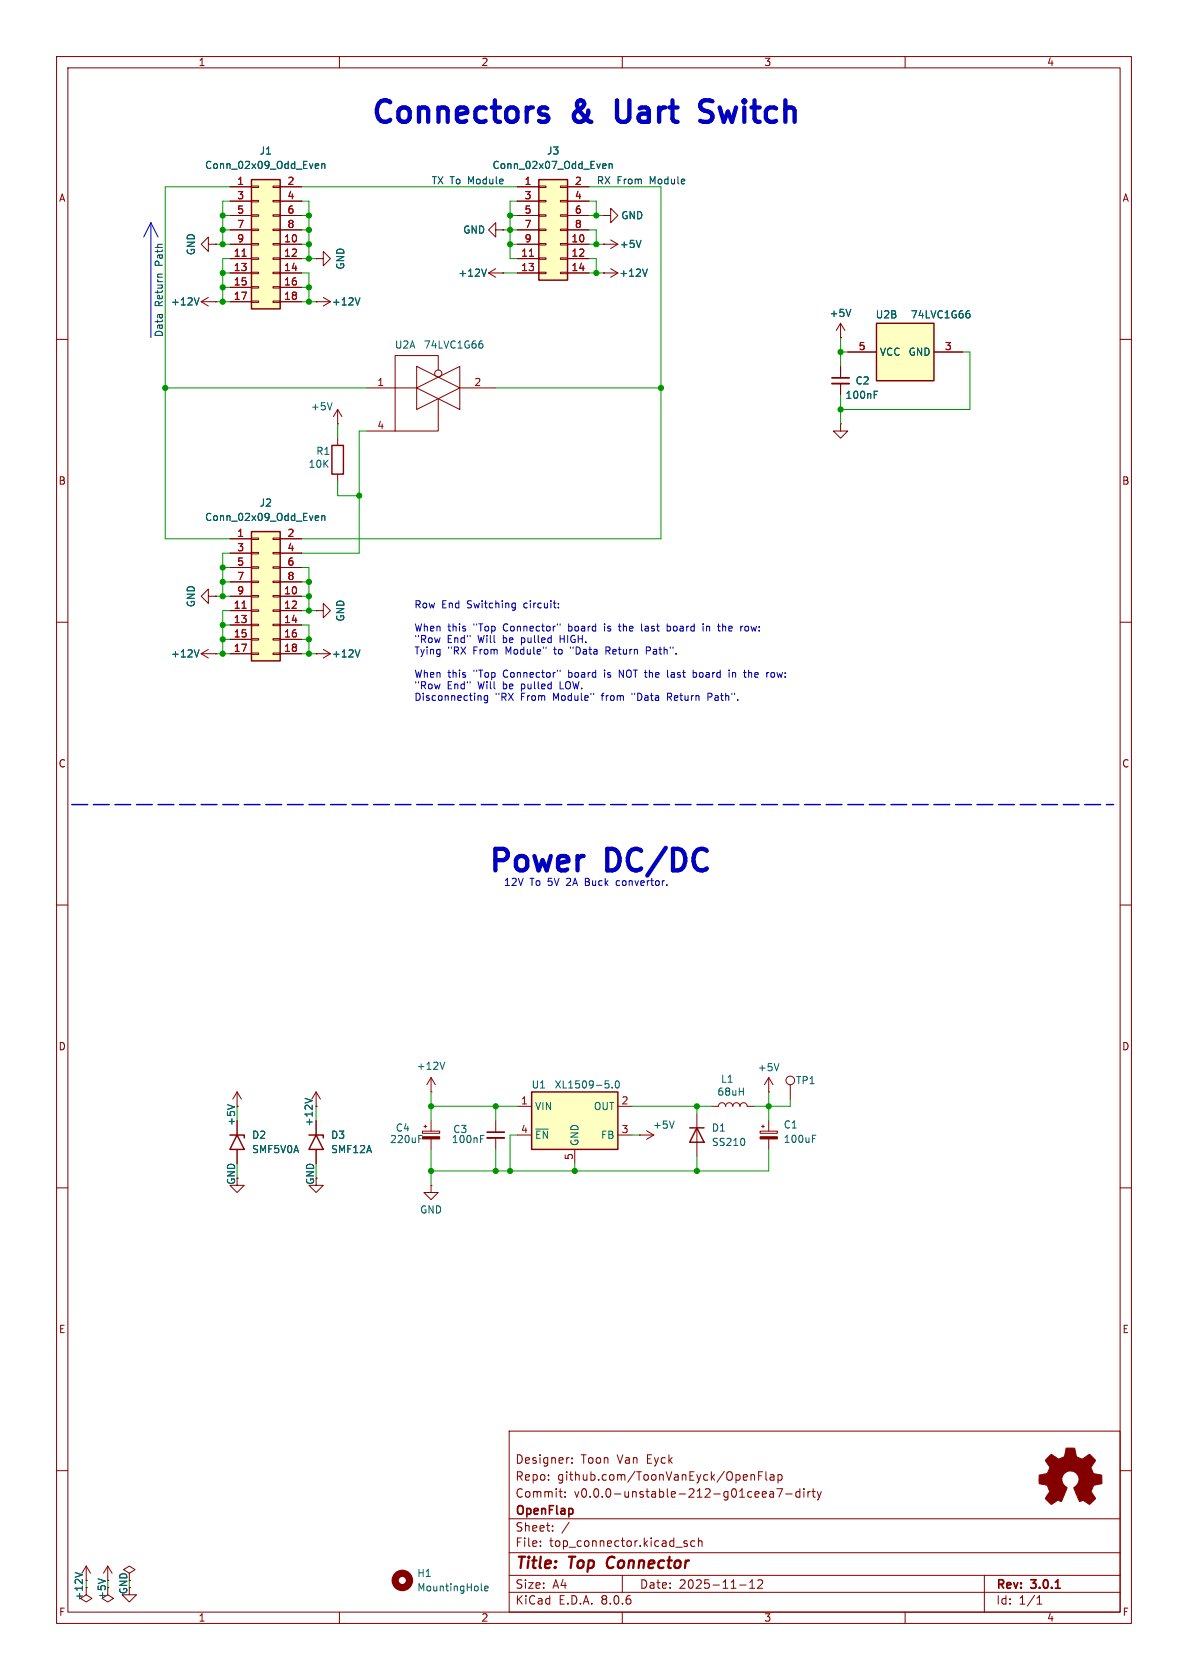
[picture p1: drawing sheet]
<svg xmlns="http://www.w3.org/2000/svg" width="210mm" height="297mm" viewBox="0 0 210 297" stroke-linecap="round" stroke-linejoin="round" font-family="sans-serif">
<g fill="none" stroke="#840000" stroke-width=".18">
<path d="M10 10h190v277h-190zM12 12h186v273h-186zM60 10v2M110 10v2M160 10v2M10 60h2M198 60h2M10 110h2M35.6 115.6l1.2 .7M35.6 115.6h2.5M36.8 105.4v-1.3l-1.2 1.3 1.2 1.3v-1.3h1.3M36.8 114.8l-1.2 .8"/>
<path d="M38.1 115.6h.1M38.1 105.4h.1M198 110h2M10 160h2M198 160h2M55.9 198.1v2.6M74.7 200h3v.4h-3zM74.9 199.1h.5M75.2 198.9v.5M76.2 198.1v1.9M139.7 191.8v2.5M10 210h2"/>
<path d="M55.9 208.3v1.3h1.2l-1.2 1.2-1.3-1.2h1.3M55.9 203.2v2.5M76.2 209.6v1.2h1.3l-1.3 1.3-1.3-1.3h1.3M76.2 209.6h.1M76.2 201.3v1.9M198 210h2M10 260h2M90 253h108v32h-108zM100.5 257.7h.1M101.1 258.5v.2M101.1 257.8v.1M198 260h2"/>
<path d="M15.2 276.9l-.7 1.2M15.2 276.9v2.5M15.2 276.9l.8 1.2M90 278.5h108M90 274.5h108M90 268.5h108M95.5 273.2v.2M95.5 272.5v.1M97.7 270.5v.2M97.7 269.8v.1M98.8 263.7h.6M99.3 264.7h.1"/>
<path d="M99.9 264.5v.2M99.9 263.8v.1M100.6 269.1l-1.3 1.9M110 278.5v3M121.5 272.5l-.4-.1-.2 .2 .1 .2 .5 .2v.3h-.6M122.8 272.5l-.4-.1-.3 .3v.4l.1 .2h.6M123.5 272.5l.2-.1 .3 .1 .1 .9M123.5 271.9v1.5M132.5 279.7l.5-.4v1.5M132.7 260.7v1M132.7 260.8l.3-.1 .3 .1 .1 .9M134 279.4l.5-.1 .3 .1v.3l-.9 1.1h.9"/>
<path d="M134.1 260.9h.5M134.8 260.2h-.7v1.5M135 263.7l.4 .1 .1 .2-.7 .2M135.4 260.2v1.3l.2 .2M135.4 264.6l-.4 .1M136.1 263.8h.6l.1 .9M136.2 260.8h.5l.1 .9M136.8 264l-.5 .1a.29 .29 0 0 0-.3 .3 .29 .29 0 0 0 .3 .3l.5-.1M136.8 261l-.5 .1a.29 .29 0 0 0-.2 .3 .29 .29 0 0 0 .2 .3l.5-.1M137.3 263.2h1l-.6 1.5M137.5 260.8l.5-.1 .2 .3v.4l-.1 .2h-.6M137.5 260.7v1.5"/>
<path d="M138.9 264.1h1.1M141.4 263.8l-.4-.1-.3 .3v.4l.1 .2h.6M141.4 263.2v1.5M142.1 263.2v.1M142.1 263.7v1M142.8 263.7v1M143.2 263.7l-.2 .1-.2 .2M143.5 263.7h.6M143.8 263.2v1.3l.3 .2M144.5 263.7l.3 1M144.8 264.7l-.1 .3-.2 .2M145.2 263.7l-.4 1"/>
<path d="M174 278.5v6.5M60 285v2M90 281.5h108M110 285v2M130.8 280.2h1.1M132.5 280.8h.9M160 285v2M183.3 283.6h.9M183.3 282.5l.5-.4v1.5"/>
<circle cx="139.7" cy="191" r=".76"/>
</g>
<path d="M186.6 280.8h.8" fill="none" stroke="#840000" stroke-width=".3"/>
<path d="M107.6 275.5a1.27 1.27 0 0 0 0 1.6" fill="none" stroke="#840000" stroke-width=".4"/>
<path d="M35.2 114.9l-.4 1.2M74 201.3h.4M74 200.7h.6M13.3 278l1.2 .4" fill="none" stroke="#006464" stroke-width=".18"/>
<path d="M54.6 200.7h2.5v.5M55.9 200.7l1.2 2.5h-2.5z" fill="none" stroke="#840000" stroke-width=".25"/>
<path d="M74.7 201h3v.3h-3z" fill="#840000" stroke="#840000" stroke-width=".18"/>
<path d="M94 193h15.2v10.2h-15.2z" fill="#ffffc2"/>
<path d="M94 193h15.2v10.2h-15.2z" fill="none" stroke="#840000" stroke-width=".25"/>
<path d="M91.4 195.6h2.6M109.2 195.6h2.6M91.4 200.7h2.6M101.6 203.2v2.5M109.2 200.7h2.6" fill="none" stroke="#840000" stroke-width=".18"/>
<path d="M94.7 199.6h2.2M107.6 191.7v.5M108.2 192.2v.1M108.9 191.1h.2a.68 .68 0 0 1 .4 .6 .68 .68 0 0 1-.4 .6 .84 .84 0 0 1-.2-1.2z" fill="none" stroke="#006464" stroke-width=".18"/>
<path d="M95.2 31.8h5.1v17.7h-5.1z" fill="#ffffc2"/>
<g fill="none" stroke="#840000" stroke-width=".18">
<path d="M91.4 33h3.8M91.4 35.6h3.8M91.4 38.1h3.8M95.2 38h1.3v.2h-1.3zM95.2 35.4h1.3v.3h-1.3zM95.2 32.9h1.3v.2h-1.3zM99.1 38h1.2v.2h-1.2zM99.1 35.4h1.2v.3h-1.2zM99.1 32.9h1.2v.2h-1.2zM100.3 33h3.8M100.3 35.6h3.8M100.3 38.1h3.8"/>
<path d="M55.9 45.7h1.2v-1.2l1.3 1.2-1.3 1.3v-1.3M55.9 45.7h.1M91.4 43.2h3.8M91.4 45.7h3.8M91.4 48.3h3.8M91.4 40.6h3.8M95.2 48.1h1.3v.3h-1.3zM95.2 45.6h1.3v.2h-1.3zM95.2 43.1h1.3v.2h-1.3zM95.2 40.5h1.3v.3h-1.3zM99.1 48.1h1.2v.3h-1.2zM99.1 45.6h1.2v.2h-1.2z"/>
<path d="M99.1 43.1h1.2v.2h-1.2zM99.1 40.5h1.2v.3h-1.2zM100.3 43.2h3.8M100.3 45.7h3.8M100.3 48.3h3.8M100.3 40.6h3.8M22.9 278.1l1-.6-1-.6-1.1 .6 1.1 .6v1.3M15.2 280.7v1.2l1.1 .7-1.1 .6-1-.6 1-.7M19 280.7v1.2l1.1 .7-1.1 .6-1-.6 1-.7"/>
</g>
<path d="M95.2 31.8h5.1v17.7h-5.1z" fill="none" stroke="#840000" stroke-width=".25"/>
<path d="M93.6 45.3h.7" fill="none" stroke="#a90000" stroke-width=".18"/>
<path d="M106.7 28.9l.4 .1v.2l-.6 .2M107.1 29.7l-.4 .1M107.7 29.1l.2-.2 .3 .1v.8M107.7 28.9v.9" fill="none" stroke="#006464" stroke-width=".18"/>
<path d="M44.4 31.8h5.1v22.8h-5.1z" fill="#ffffc2"/>
<g fill="none" stroke="#840000" stroke-width=".18">
<path d="M40.6 33h3.8M40.6 35.6h3.8M40.6 38.1h3.8M44.4 38h1.3v.2h-1.3zM44.4 35.4h1.3v.3h-1.3zM44.4 32.9h1.3v.2h-1.3zM48.3 38h1.2v.2h-1.2zM48.3 35.4h1.2v.3h-1.2zM48.3 32.9h1.2v.2h-1.2zM49.5 33h3.8M49.5 35.6h3.8M49.5 38.1h3.8"/>
<path d="M40.6 43.2h3.8M40.6 45.7h3.8M40.6 48.3h3.8M40.6 50.8h3.8M40.6 53.3h3.8M40.6 40.6h3.8M44.4 53.2h1.3v.3h-1.3zM44.4 50.7h1.3v.2h-1.3zM44.4 48.1h1.3v.3h-1.3zM44.4 45.6h1.3v.2h-1.3zM44.4 43.1h1.3v.2h-1.3zM44.4 40.5h1.3v.3h-1.3z"/>
<path d="M48.3 53.2h1.2v.3h-1.2zM48.3 50.7h1.2v.2h-1.2zM48.3 48.1h1.2v.3h-1.2zM48.3 45.6h1.2v.2h-1.2zM48.3 43.1h1.2v.2h-1.2zM48.3 40.5h1.2v.3h-1.2zM49.5 43.2h3.8M49.5 45.7h3.8M49.5 48.3h3.8M49.5 50.8h3.8M49.5 53.3h3.8M49.5 40.6h3.8"/>
</g>
<path d="M44.4 31.8h5.1v22.8h-5.1z" fill="none" stroke="#840000" stroke-width=".25"/>
<path d="M42.8 45.3h.7" fill="none" stroke="#a90000" stroke-width=".18"/>
<path d="M55.9 28.9l.4 .1v.2l-.6 .2M56.3 29.7l-.4 .1M56.9 29.1l.2-.2 .3 .1v.8M56.9 28.9v.9M85.1 281.1l.2 .1M85.7 280.8l.6-.1-.1-.2-.3-.1-.2 .2v.6h.5" fill="none" stroke="#006464" stroke-width=".18"/>
<circle cx="71.1" cy="279.4" r="1.27" fill="none" stroke="#840000" stroke-width="1.3"/>
<path d="M154.9 57.2h10.2v10.1h-10.2z" fill="#ffffc2"/>
<path d="M154.9 57.2h10.2v10.1h-10.2zM58.7 78.7h2v5.1h-2z" fill="none" stroke="#840000" stroke-width=".25"/>
<g fill="none" stroke="#840000" stroke-width=".18">
<path d="M36.8 43.2v-1.3l-1.2 1.3 1.2 1.3v-1.3h1.3M38.1 43.2h.1M59.7 77.5v1.2M149.9 62.2h5M165.1 62.2h5.1M59.7 83.8v1.3M55.9 115.6h.1M55.9 108h1.2v-1.3l1.3 1.3-1.3 1.2v-1.2M55.9 108h.1M55.9 115.6h2.5M57.1 114.8l1.3 .8M58.4 115.6l-1.3 .7"/>
<path d="M76.2 193h.1M76.2 190.5l-.8 1.3M76.2 190.5v2.5M76.2 190.5l.8 1.3M87.6 198.1v2.1M87.6 201.2v2M19 276.9l-.7 1.2M19 276.9v2.5M19 276.9l.8 1.2M22.9 280.7v1.2h1.2l-1.2 1.3-1.3-1.3h1.3"/>
</g>
<path d="M171 55.4h.2l.3 .3-.1 .4-.4 .1M171.1 54.9h.3M63.6 114.9l-.4 1.2M78.6 187.8l-.4 1.2M84.9 201.3h.5M84.9 200.7h.7M17.3 279.1l1.3 .4" fill="none" stroke="#006464" stroke-width=".18"/>
<path d="M86.1 201.2h3.1" fill="none" stroke="#840000" stroke-width=".33"/>
<path d="M86.1 200.2h3.1" fill="none" stroke="#840000" stroke-width=".3"/>
<path d="M185.3 257.6l.6-.5 .8 .6a.62 .62 0 0 0 1.1 0l.2-.1a1.62 1.62 0 0 0 .4-1.4l.1-.2h1.5l.1 .8a.74 .74 0 0 0 .7 1l.5 .2 1.3-.9 1 1-.4 .7a.75 .75 0 0 0-.1 1.2l.2 .5 1.5 .3v1.5l-1.4 .3-.1 .1a1.23 1.23 0 0 0-.3 1.2l.7 1-.1 .1-1 1-.8-.6a.54 .54 0 0 0-.9 .1l-1.1-2.4a2.33 2.33 0 0 0 .9-1.9 1.54 1.54 0 0 0-2.5-.7 1.54 1.54 0 0 0 .4 2.5l-1 2.5a.69 .69 0 0 0-1.1 .1l-.6 .4-1.1-1.1 .8-1.2-.3-.5a.71 .71 0 0 0-.9-.8l-.7-.1v-1.5l.4-.1a1.11 1.11 0 0 0 1.3-.7 .72 .72 0 0 0-.2-1.2l-.4-.6z" fill="#840000" stroke="#840000" stroke-width=".18"/>
<path d="M44.4 94h5.1v22.8h-5.1z" fill="#ffffc2"/>
<g fill="none" stroke="#840000" stroke-width=".18">
<path d="M40.6 33h3.8M40.6 35.6h3.8M40.6 38.1h3.8M49.5 33h3.8M49.5 35.6h3.8M49.5 38.1h3.8M91.4 33h3.8M91.4 35.6h3.8M91.4 38.1h3.8M100.3 33h3.8M100.3 35.6h3.8M100.3 38.1h3.8"/>
<path d="M106.7 38.1h1.2v-1.3l1.3 1.3-1.3 1.3v-1.3M106.7 38.1h.1M35.6 53.3l1.2 .8M35.6 53.3h2.5M36.8 52.6l-1.2 .7M38.1 53.3h.1M38.1 43.2h.1M40.6 53.3h3.8M40.6 48.3h3.8M40.6 43.2h3.8M40.6 45.7h3.8M40.6 50.8h3.8"/>
<path d="M40.6 40.6h3.8M49.5 53.3h3.8M49.5 48.3h3.8M49.5 43.2h3.8M49.5 45.7h3.8M49.5 50.8h3.8M49.5 40.6h3.8M55.9 53.3h.1M55.9 45.7h.1M55.9 53.3h2.5M57.1 52.6l1.3 .7M58.4 53.3l-1.3 .8"/>
<path d="M86.4 48.3l1.2 .7M86.4 48.3h2.5M87.6 40.6v-1.2l-1.2 1.2 1.2 1.3v-1.3h1.3M87.6 47.5l-1.2 .8M88.9 48.3h.1M88.9 40.6h.1M91.4 48.3h3.8M91.4 43.2h3.8M91.4 45.7h3.8M91.4 40.6h3.8M100.3 48.3h3.8M100.3 43.2h3.8"/>
<path d="M100.3 45.7h3.8M100.3 40.6h3.8M106.7 43.2h.1M106.7 48.3h.1M106.7 48.3h2.5M106.7 43.2h2.5M107.9 42.4l1.3 .8M107.9 47.5l1.3 .8M109.2 43.2l-1.3 .7M109.2 48.3l-1.3 .7M148.6 59.7h.1M148.6 57.2l-.8 1.2"/>
<path d="M148.6 57.2v2.5M148.6 57.2l.8 1.2M59.7 74.9h.1M59.7 72.4l-.8 1.3M59.7 72.4v2.5M59.7 72.4l.8 1.3M64.8 68.6h8.9M64.8 76.2h5M73.7 68.6l7.6-3.8v7.6zM73.7 64.8l7.6 3.8-7.6 3.8zM77.5 70.5v5.7h-7.7M77.5 65.4v-2.5h-7.7v13.3"/>
<path d="M81.3 68.6h6.3M148.6 74.9v1.3h1.3l-1.3 1.3-1.3-1.3h1.3M148.6 74.9h.1M148.6 64.8v2M148.6 67.8v2.1M149.9 62.2h5M165.1 62.2h5.1M40.6 95.3h3.8M40.6 97.8h3.8M44.4 97.7h1.3v.2h-1.3zM44.4 95.1h1.3v.3h-1.3zM48.3 97.7h1.2v.2h-1.2z"/>
<path d="M48.3 95.1h1.2v.3h-1.2zM49.5 95.3h3.8M49.5 97.8h3.8M38.1 115.6h.1M38.1 105.4h.1M40.6 105.4h3.8M40.6 108h3.8M40.6 110.5h3.8M40.6 113h3.8M40.6 115.6h3.8M40.6 100.3h3.8M40.6 102.9h3.8"/>
<path d="M44.4 115.4h1.3v.3h-1.3zM44.4 112.9h1.3v.3h-1.3zM44.4 110.4h1.3v.2h-1.3zM44.4 107.8h1.3v.3h-1.3zM44.4 105.3h1.3v.2h-1.3zM44.4 102.7h1.3v.3h-1.3zM44.4 100.2h1.3v.3h-1.3zM48.3 115.4h1.2v.3h-1.2zM48.3 112.9h1.2v.3h-1.2zM48.3 110.4h1.2v.2h-1.2zM48.3 107.8h1.2v.3h-1.2zM48.3 105.3h1.2v.2h-1.2z"/>
<path d="M48.3 102.7h1.2v.3h-1.2zM48.3 100.2h1.2v.3h-1.2zM49.5 105.4h3.8M49.5 108h3.8M49.5 110.5h3.8M49.5 113h3.8M49.5 115.6h3.8M49.5 100.3h3.8M49.5 102.9h3.8M55.9 115.6h.1M55.9 108h.1M41.9 193v2.6"/>
<path d="M41.9 198.1v2.6M41.9 193l-.8 1.3M41.9 193l.8 1.3M55.9 193l-.8 1.3M55.9 193v2.6M55.9 198.1v2.6M55.9 193l.7 1.3M114.3 199.9l1.3 .8M123.2 196.9v7.6M125.7 195.6h1.3a.64 .64 0 0 1 .6-.7 .64 .64 0 0 1 .7 .7 .64 .64 0 0 1 .6-.7 .64 .64 0 0 1 .6 .7 .64 .64 0 0 1 .7-.7 .64 .64 0 0 1 .6 .7 .64 .64 0 0 1 .6-.7 .64 .64 0 0 1 .7 .7h1.2M134.4 200h3v.4h-3zM134.6 199.1h.5"/>
<path d="M134.9 198.9v.5M135.9 193h.1M135.9 190.5l-.8 1.3M135.9 190.5v2.5M135.9 198.1v1.9M135.9 190.5l.8 1.3M41.9 208.3v1.3h1.3l-1.3 1.2-1.3-1.2h1.3M41.9 203.2v2.5M55.9 203.2v2.5M113 200.7h.1M113 200.7h2.6M115.6 200.7l-1.3 .7"/>
<path d="M135.9 201.3v1.9"/>
<circle cx="77.5" cy="66" r=".63"/>
</g>
<path d="M44.4 94h5.1v22.8h-5.1zM121.9 199.4h2.6M123.2 199.4l1.3 2.5h-2.6zM40.6 200.7h2.6v.5M41.9 200.7l1.3 2.5h-2.6z" fill="none" stroke="#840000" stroke-width=".25"/>
<path d="M42.8 45.3h.7M93.6 45.3h.7M42.8 107.5h.7" fill="none" stroke="#a90000" stroke-width=".18"/>
<g fill="none" stroke="#006464" stroke-width=".18">
<path d="M55.9 28.9l.4 .1v.2l-.6 .2M56.3 29.7l-.4 .1M56.9 28.9v.9M56.9 29.1l.2-.2 .3 .1v.8M106.7 28.9l.4 .1v.2l-.6 .2M107.1 29.7l-.4 .1M107.7 29.1l.2-.2 .3 .1v.8M107.7 28.9v.9M35.2 52.6l-.4 1.3M63.6 52.6l-.4 1.3M86 47.6l-.4 1.2M113.3 42.5l-.4 1.3"/>
<path d="M114.4 47.6l-.4 1.2M150.4 54.7l-.4 1.3M171 55.4h.2l.3 .3-.1 .4-.4 .1M171.1 54.9h.3M58.7 71.2l-.4 1.3M84.9 60.8h.4l.1 .2-.1 .4-.4 .1M85 60.3h.3M154.5 69.8h.5M154.5 69.2h.6M55.9 91.2h.4v.3l-.6 .1M56.3 92h-.4M56.9 91.3l.2-.1h.3v.8"/>
<path d="M56.9 91.2v.8M35.2 114.9l-.4 1.2M63.6 114.9l-.4 1.2M40.2 195.3l1.3 .4M53.9 194.2l1.3 .4M119.2 198.2l-.4 1.3M137.7 188l-.4 1.3M131.6 201.5v.8M143.6 201.3h.4M143.6 200.7h.6M13.3 278l1.2 .4M17.3 279.1l1.3 .4"/>
</g>
<path d="M147.1 67.8h3" fill="none" stroke="#840000" stroke-width=".33"/>
<path d="M147.1 66.8h3" fill="none" stroke="#840000" stroke-width=".3"/>
<path d="M134.4 201h3v.3h-3z" fill="#840000" stroke="#840000" stroke-width=".18"/>
<path d="M95.8 19h.6l.3 .2M125.4 17.7h-.9a.92 .92 0 0 0-.7 .9 .92 .92 0 0 0 .7 .9l.7 .2M95.8 20.3h.6l.3 .1 .2 .6-.2 .4-.3 .1h-.8M123.8 21.4l.5 .1h.9" fill="none" stroke="#0000c2" stroke-width=".76"/>
<g fill="none" stroke="#0000c2" stroke-width=".18">
<path d="M26.7 39.4v20.3M26.7 39.4l1.2 2.5M26.7 39.4l-1.3 2.5M90.7 106.6l.4 .1M91.1 106.6v1l-.1 .2-.3 .1M91.1 107.4l-.4 .1M98.5 110.3v.2M98.5 118.5v.2M98.7 107.3v.2M98.7 106.7v.1M99 112.3v1.3M99 112.9h.7"/>
<path d="M99 110.3v.2M99 118.5v.2M100.8 114.4v.2M106.9 110.3v.1M106.9 110.7v.9M106.9 118.5v.1M106.9 118.9v.8M107.1 115h.5M107.4 115l.4 .6M107.6 114.4h-.5v1.2M109.3 110.7h.5M109.5 110.3v1.1l.3 .2"/>
<path d="M109.5 119.7v-1.2l.7 1.2M113.4 110.3v1.1l.2 .2M114.9 114.4h-.6v1.2M114.9 115h-.6M117.9 110.8l.4-.1 .2 .3-.1 .5h-.5M117.9 110.3v1.3M118.1 119.7h.1M118.8 118.9h-.1M118.8 119.3l-.2 .1 .2 .3M122.5 118.9h.4l.2 .2-.1 .6h-.5M124.3 110.3v.1M124.3 110.7v.9"/>
<path d="M124.9 110.7v.9M125.3 110.7l-.4 .1M127.7 110.3v1.3M128.1 110.7l-.4 .1M129.5 119l.4-.1 .1 .2M129.5 118.9v.8M132.3 111l-.2-.3-.3 .1-.1 .2 .1 .5 .3 .1 .2-.3M132.4 118.9h.3l.2 .2M136.4 118.9h.3l.2 .2-.1 .6h-.4M84.7 123l.3 .2v.6M86.2 123h-.4l-.2 .2 .1 .6h.5M86.2 123v1l-.2 .2h-.4"/>
<path d="M99 120.5v1.3h.6M111.7 122.6v.2M118 123.2h.5M118.3 123.2l.4 .6M118.5 122.6h-.5v1.2M125.7 122.6h-.6v1.2M125.7 123.2h-.6"/>
</g>
<path d="M12.7 142.2h184.1" fill="none" stroke="#0000c2" stroke-width=".25" stroke-dasharray="2.8 1"/>
<g fill="none" stroke="#009600" stroke-width=".18">
<path d="M39.4 38.1h1.2M40.6 35.6h-1.2v7.6M40.6 33h-11.4v62.3h11.4M53.3 35.6h1.3v10.1M53.3 33h38.1M53.3 38.1h1.3M90.2 38.1h1.2M91.4 35.6h-1.2v10.1h1.2M104.1 35.6h1.3v2.5M104.1 33h12.7v62.3h-63.5M104.1 38.1h2.6M38.1 43.2h2.5"/>
<path d="M38.1 53.3h2.5M39.4 40.6h1.2M39.4 48.3h1.2M39.4 50.8h1.2M40.6 45.7h-1.2v7.6M53.3 48.3h1.3v5M53.3 40.6h1.3M53.3 43.2h1.3M53.3 45.7h2.6M53.3 50.8h1.3M53.3 53.3h2.6M88.9 40.6h2.5"/>
<path d="M88.9 48.3h2.5M90.2 43.2h1.2M104.1 40.6h1.3v2.6M104.1 48.3h2.6M104.1 45.7h1.3v2.6M104.1 43.2h2.6M148.6 59.7v5.1M29.2 68.6h35.6M59.7 74.9v2.6M64.8 76.2h-1.3v21.6h-10.2M87.6 68.6h29.2M148.6 69.9v5"/>
<path d="M148.6 62.2h1.3M170.2 62.2h1.2v10.2h-22.8M40.6 97.8h-1.2v7.6M59.7 85.1v2.5h3.8M38.1 105.4h2.5M38.1 115.6h2.5M39.4 110.5h1.2M39.4 102.9h1.2M39.4 100.3h1.2M39.4 113h1.2M40.6 108h-1.2v7.6M53.3 105.4h1.3"/>
<path d="M53.3 110.5h1.3v5.1M53.3 100.3h1.3v7.7M53.3 102.9h1.3M53.3 108h2.6M53.3 113h1.3M53.3 115.6h2.6M76.2 193v5.1M76.2 195.6h15.2M87.6 195.6v2.5M111.8 195.6h13.9M123.2 195.6v1.3M135.9 193v5.1"/>
<path d="M139.7 194.3v1.3h-6.4M76.2 203.2v6.4M87.6 203.2v3.8M91.4 200.7h-1.2v6.3M101.6 205.7v1.3M111.8 200.7h1.2M123.2 204.5v2.5M135.9 203.2v3.8h-59.7"/>
</g>
<g fill="#009600" stroke="#009600" stroke-width=".18">
<circle cx="90.2" cy="43.2" r=".46"/>
<circle cx="90.2" cy="38.1" r=".46"/>
<circle cx="90.2" cy="40.6" r=".46"/>
<circle cx="105.4" cy="38.1" r=".46"/>
<circle cx="105.4" cy="43.2" r=".46"/>
<circle cx="54.6" cy="115.6" r=".46"/>
<circle cx="39.4" cy="115.6" r=".46"/>
<circle cx="39.4" cy="113" r=".46"/>
<circle cx="54.6" cy="102.9" r=".46"/>
<circle cx="39.4" cy="50.8" r=".46"/>
<circle cx="39.4" cy="48.3" r=".46"/>
<circle cx="39.4" cy="53.3" r=".46"/>
<circle cx="29.2" cy="68.6" r=".46"/>
<circle cx="39.4" cy="43.2" r=".46"/>
<circle cx="39.4" cy="38.1" r=".46"/>
<circle cx="39.4" cy="40.6" r=".46"/>
<circle cx="123.2" cy="207" r=".46"/>
<circle cx="123.2" cy="195.6" r=".46"/>
<circle cx="101.6" cy="207" r=".46"/>
<circle cx="87.6" cy="195.6" r=".46"/>
<circle cx="135.9" cy="195.6" r=".46"/>
<circle cx="90.2" cy="207" r=".46"/>
<circle cx="54.6" cy="45.7" r=".46"/>
<circle cx="54.6" cy="53.3" r=".46"/>
<circle cx="54.6" cy="50.8" r=".46"/>
<circle cx="54.6" cy="40.6" r=".46"/>
<circle cx="54.6" cy="43.2" r=".46"/>
<circle cx="54.6" cy="38.1" r=".46"/>
<circle cx="54.6" cy="105.4" r=".46"/>
<circle cx="54.6" cy="108" r=".46"/>
<circle cx="39.4" cy="110.5" r=".46"/>
<circle cx="39.4" cy="102.9" r=".46"/>
<circle cx="39.4" cy="105.4" r=".46"/>
<circle cx="54.6" cy="113" r=".46"/>
<circle cx="63.5" cy="87.6" r=".46"/>
<circle cx="39.4" cy="100.3" r=".46"/>
<circle cx="87.6" cy="207" r=".46"/>
<circle cx="76.2" cy="195.6" r=".46"/>
<circle cx="76.2" cy="207" r=".46"/>
<circle cx="116.8" cy="68.6" r=".46"/>
<circle cx="105.4" cy="48.3" r=".46"/>
<circle cx="148.6" cy="62.2" r=".46"/>
<circle cx="148.6" cy="72.4" r=".46"/>
</g>
<g font-size="5.3" fill="#0000c2">
<text x="65.1" y="22.9">Connectors</text>
<text x="101.3" y="22.9">&amp;</text>
<text x="110.5" y="22.9">Uart</text>
<text x="126.9" y="22.9">Switch</text>
<text x="85.9" y="155.2">Power</text>
<text x="107.2" y="155.2">DC/DC</text>
</g>
<g font-size="2.8" fill="#840000">
<text x="91" y="277.9">Title:</text>
<text x="100.7" y="277.9">Top</text>
<text x="108.1" y="277.9">Connector</text>
</g>
<g font-size="2.1" fill="#840000">
<text x="91" y="262">Repo:</text>
<text x="91" y="259">Designer:</text>
<text x="98.5" y="262">github.com/ToonVanEyck/OpenFlap</text>
<text x="102.7" y="259">Toon</text>
<text x="109.2" y="259">Van</text>
<text x="114.5" y="259">Eyck</text>
<text x="91" y="268.2">OpenFlap</text>
<text x="91" y="265">Commit:</text>
<text x="101.5" y="265">v0.0.0-unstable-212-g01ceea7-dirty</text>
<text x="91" y="273.7">File:</text>
<text x="91" y="271">Sheet:</text>
<text x="97.1" y="273.7">top_connector.kicad_sch</text>
<text x="91" y="281.1">Size:</text>
<text x="97.7" y="281.1">A4</text>
<text x="113" y="281.1">Date:</text>
<text x="120" y="281.1">2025-11-12</text>
<text x="176" y="281.3">Rev:</text>
<text x="182.4" y="281.3">3.0.1</text>
<text x="91" y="283.9">KiCad</text>
<text x="98.7" y="283.9">E.D.A.</text>
<text x="106.3" y="283.9">8.0.6</text>
<text x="176" y="283.9">Id:</text>
<text x="180.1" y="283.9">1/1</text>
</g>
<g font-size="1.8" fill="#840000">
<text x="35" y="11.9">1</text>
<text x="85" y="11.9">2</text>
<text x="135" y="11.9">3</text>
<text x="185" y="11.9">4</text>
<text x="10.3" y="35.9">A</text>
<text x="198.4" y="35.9">A</text>
<text x="10.3" y="85.9">B</text>
<text x="198.3" y="85.9">B</text>
<text x="10.3" y="135.9">C</text>
<text x="198.3" y="135.9">C</text>
<text x="10.3" y="185.9">D</text>
<text x="198.3" y="185.9">D</text>
<text x="41.8" y="199.1" transform="rotate(-90 41.8 199.1)">+5V</text>
<text x="55.5" y="199.2" transform="rotate(-90 55.5 199.2)">+12V</text>
<text x="41.8" y="209.6" transform="rotate(-90 41.8 209.6)">GND</text>
<text x="55.7" y="209.6" transform="rotate(-90 55.7 209.6)">GND</text>
<text x="10.3" y="235.9">E</text>
<text x="198.3" y="235.9">E</text>
<text x="22.7" y="281.9" transform="rotate(-90 22.7 281.9)">GND</text>
<text x="10.3" y="285.9">F</text>
<text x="14.8" y="283.1" transform="rotate(-90 14.8 283.1)">+12V</text>
<text x="18.9" y="283" transform="rotate(-90 18.9 283)">+5V</text>
<text x="35" y="286.9">1</text>
<text x="85" y="286.9">2</text>
<text x="135" y="286.9">3</text>
<text x="185" y="286.9">4</text>
<text x="198.4" y="285.9">F</text>
</g>
<g font-size="1.8" fill="#006464">
<text x="45.8" y="27.5">J1</text>
<text x="96.6" y="27.5">J3</text>
<text x="36.2" y="30.1">Conn_02x09_Odd_Even</text>
<text x="87" y="30.1">Conn_02x07_Odd_Even</text>
<text x="81.8" y="41.5">GND</text>
<text x="109.7" y="39">GND</text>
<text x="34.6" y="45.2" transform="rotate(-90 34.6 45.2)">GND</text>
<text x="61.1" y="47.8" transform="rotate(-90 61.1 47.8)">GND</text>
<text x="109.5" y="44">+5V</text>
<text x="80.9" y="49.1">+12V</text>
<text x="109.4" y="49.1">+12V</text>
<text x="30.1" y="54.2">+12V</text>
<text x="58.6" y="54.2">+12V</text>
<text x="146.6" y="56.2">+5V</text>
<text x="154.7" y="56.5">U2B</text>
<text x="160.9" y="56.5">74LVC1G66</text>
<text x="69.7" y="61.8">U2A</text>
<text x="74.8" y="61.8">74LVC1G66</text>
<text x="155.4" y="63.1">VCC</text>
<text x="160.5" y="63.1">GND</text>
<text x="149.4" y="70.7">100nF</text>
<text x="151.1" y="68.2">C2</text>
<text x="54.9" y="72.7">+5V</text>
<text x="54.4" y="82.9">10K</text>
<text x="55.8" y="80.6">R1</text>
<text x="45.8" y="89.8">J2</text>
<text x="36.2" y="92.3">Conn_02x09_Odd_Even</text>
<text x="34.6" y="107.4" transform="rotate(-90 34.6 107.4)">GND</text>
<text x="61.1" y="110" transform="rotate(-90 61.1 110)">GND</text>
<text x="30.1" y="116.4">+12V</text>
<text x="58.6" y="116.4">+12V</text>
<text x="73.6" y="189.3">+12V</text>
<text x="127.3" y="191.6">L1</text>
<text x="133.9" y="189.6">+5V</text>
<text x="140.6" y="191.9">TP1</text>
<text x="93.9" y="192.6">U1</text>
<text x="94.5" y="196.4">VIN</text>
<text x="97.9" y="192.6">XL1509-5.0</text>
<text x="104.9" y="196.4">OUT</text>
<text x="126.7" y="193.9">68uH</text>
<text x="44.5" y="201.5">D2</text>
<text x="58.4" y="201.5">D3</text>
<text x="68.8" y="202.3">220uF</text>
<text x="69.9" y="200.3">C4</text>
<text x="79.8" y="202.3">100nF</text>
<text x="80" y="200.5">C3</text>
<text x="94.5" y="201.5">~{EN}</text>
<text x="102.5" y="202.7" transform="rotate(-90 102.5 202.7)">GND</text>
<text x="106.2" y="201.5">FB</text>
<text x="115.3" y="199.7">+5V</text>
<text x="125.7" y="200.3">D1</text>
<text x="125.7" y="202.8">SS210</text>
<text x="138.4" y="199.7">C1</text>
<text x="138.4" y="202.2">100uF</text>
<text x="44.5" y="204.1">SMF5V0A</text>
<text x="58.4" y="204.1">SMF12A</text>
<text x="74.2" y="214.7">GND</text>
<text x="73.7" y="279">H1</text>
<text x="73.7" y="281.5">MountingHole</text>
</g>
<g font-size="1.8" fill="#a90000">
<text x="41.8" y="32.8">1</text>
<text x="41.8" y="35.3">3</text>
<text x="50.7" y="32.8">2</text>
<text x="50.7" y="35.3">4</text>
<text x="92.6" y="32.8">1</text>
<text x="92.6" y="35.3">3</text>
<text x="101.5" y="32.8">2</text>
<text x="101.5" y="35.3">4</text>
<text x="41.8" y="37.8">5</text>
<text x="41.8" y="40.4">7</text>
<text x="50.7" y="37.8">6</text>
<text x="50.7" y="40.4">8</text>
<text x="92.6" y="37.8">5</text>
<text x="92.6" y="40.4">7</text>
<text x="101.5" y="37.8">6</text>
<text x="101.5" y="40.4">8</text>
<text x="41.2" y="45.5">11</text>
<text x="41.8" y="42.9">9</text>
<text x="50.1" y="42.9">10</text>
<text x="50.1" y="45.5">12</text>
<text x="92" y="45.5">11</text>
<text x="92.6" y="42.9">9</text>
<text x="100.9" y="42.9">10</text>
<text x="100.9" y="45.5">12</text>
<text x="41.2" y="48">13</text>
<text x="41.2" y="50.5">15</text>
<text x="41.2" y="53.1">17</text>
<text x="50.1" y="48">14</text>
<text x="50.1" y="50.5">16</text>
<text x="50.1" y="53.1">18</text>
<text x="92" y="48">13</text>
<text x="100.9" y="48">14</text>
<text x="151.7" y="62">5</text>
<text x="166.9" y="62">3</text>
<text x="66.6" y="68.3">1</text>
<text x="83.7" y="68.3">2</text>
<text x="66.6" y="75.9">4</text>
<text x="41.8" y="95">1</text>
<text x="50.7" y="95">2</text>
<text x="41.8" y="97.5">3</text>
<text x="41.8" y="100.1">5</text>
<text x="50.7" y="97.5">4</text>
<text x="50.7" y="100.1">6</text>
<text x="41.2" y="107.7">11</text>
<text x="41.8" y="102.6">7</text>
<text x="41.8" y="105.2">9</text>
<text x="50.1" y="105.2">10</text>
<text x="50.1" y="107.7">12</text>
<text x="50.7" y="102.6">8</text>
<text x="41.2" y="110.2">13</text>
<text x="41.2" y="112.8">15</text>
<text x="50.1" y="110.2">14</text>
<text x="50.1" y="112.8">16</text>
<text x="41.2" y="115.3">17</text>
<text x="50.1" y="115.3">18</text>
<text x="92" y="195.3">1</text>
<text x="109.8" y="195.3">2</text>
<text x="92" y="200.4">4</text>
<text x="109.8" y="200.4">3</text>
<text x="101.3" y="205.2" transform="rotate(-90 101.3 205.2)">5</text>
</g>
<g font-size="1.8" fill="#0f0f0f">
<text x="76.2" y="32.7">TX To Module</text>
<text x="105.4" y="32.7">RX From</text>
<text x="114.9" y="32.7">Module</text>
<text x="28.9" y="46.9" transform="rotate(-90 28.9 46.9)">Path</text>
<text x="28.9" y="59.7" transform="rotate(-90 28.9 59.7)">Data</text>
<text x="28.9" y="54.2" transform="rotate(-90 28.9 54.2)">Return</text>
</g>
<g font-size="1.8" fill="#0000c2">
<text x="73.2" y="107.8">Row</text>
<text x="78.1" y="107.8">End</text>
<text x="82.7" y="107.8">Switching</text>
<text x="92.9" y="107.8">circuit:</text>
<text x="73.2" y="111.8">When</text>
<text x="73.2" y="113.9">&quot;Row</text>
<text x="79" y="113.9">End&quot;</text>
<text x="79.2" y="111.8">this</text>
<text x="83.8" y="111.8">&quot;Top</text>
<text x="84.6" y="113.9">Will</text>
<text x="89.2" y="113.9">be</text>
<text x="89.2" y="111.8">Connector&quot;</text>
<text x="92.6" y="113.9">pulled</text>
<text x="99.6" y="113.9">HIGH.</text>
<text x="100.9" y="111.8">board</text>
<text x="107.5" y="111.8">is</text>
<text x="110.3" y="111.8">the</text>
<text x="114.4" y="111.8">last</text>
<text x="119.2" y="111.8">board</text>
<text x="125.7" y="111.8">in</text>
<text x="128.6" y="111.8">the</text>
<text x="132.8" y="111.8">row:</text>
<text x="73.2" y="115.9">Tying</text>
<text x="79.2" y="115.9">&quot;RX</text>
<text x="83.8" y="115.9">From</text>
<text x="89.7" y="115.9">Module&quot;</text>
<text x="98.5" y="115.9">to</text>
<text x="101.5" y="115.9">&quot;Data</text>
<text x="107.9" y="115.9">Return</text>
<text x="115.3" y="115.9">Path&quot;.</text>
<text x="73.2" y="120">When</text>
<text x="73.2" y="122.1">&quot;Row</text>
<text x="73.2" y="124.1">Disconnecting</text>
<text x="79" y="122.1">End&quot;</text>
<text x="79.2" y="120">this</text>
<text x="83.8" y="120">&quot;Top</text>
<text x="84.6" y="122.1">Will</text>
<text x="87.6" y="124.1">&quot;RX</text>
<text x="89.2" y="122.1">be</text>
<text x="89.2" y="120">Connector&quot;</text>
<text x="92.2" y="124.1">From</text>
<text x="92.6" y="122.1">pulled</text>
<text x="98.1" y="124.1">Module&quot;</text>
<text x="99.6" y="122.1">LOW.</text>
<text x="100.9" y="120">board</text>
<text x="106.9" y="124.1">from</text>
<text x="107.5" y="120">is</text>
<text x="110.3" y="120">NOT the</text>
<text x="112.4" y="124.1">&quot;Data</text>
<text x="118.8" y="124.1">Return</text>
<text x="119.2" y="120">last</text>
<text x="124" y="120">board</text>
<text x="126.2" y="124.1">Path&quot;.</text>
<text x="130.5" y="120">in</text>
<text x="133.4" y="120">the</text>
<text x="137.6" y="120">row:</text>
<text x="89" y="156.8">12V</text>
<text x="93.7" y="156.8">To 5V</text>
<text x="100.4" y="156.8">2A</text>
<text x="103.9" y="156.8">Buck</text>
<text x="109.6" y="156.8">convertor.</text>
</g>
</svg>
